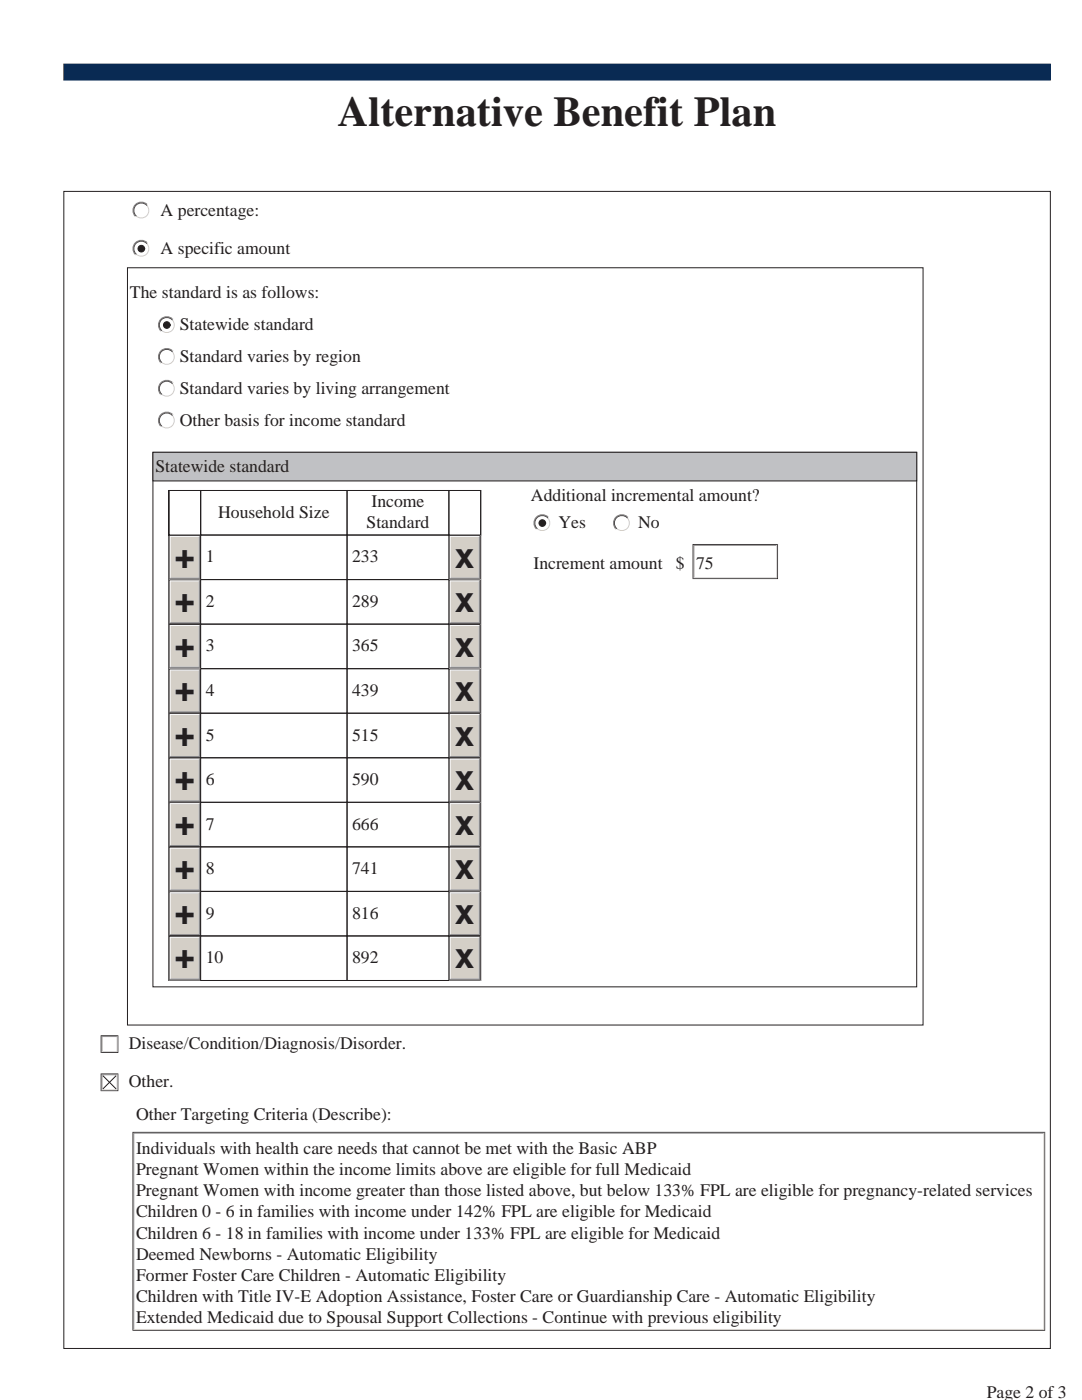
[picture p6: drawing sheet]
<svg xmlns="http://www.w3.org/2000/svg" width="216mm" height="279mm" viewBox="0 0 216 279" stroke-linecap="round" stroke-linejoin="round" font-family="sans-serif">
<path d="M12.7 12.8h196.9v3.2h-196.9z" fill="#092a53"/>
<path d="M12.7 12.8h196.9v3.2h-196.9z" fill="none" stroke="#092a53" stroke-width=".2"/>
<path d="M12.7 38.2h196.9v230.9h-196.9z" fill="none" stroke="#231f20" stroke-width=".2"/>
<circle cx="28.2" cy="42" r="1.68" fill="#fff"/>
<path d="M29.4 40.8a1.68 1.68 0 0 0-2.4 0 1.68 1.68 0 0 0 0 2.4" fill="none" stroke="#828386" stroke-width=".2"/>
<path d="M29.4 40.8a1.68 1.68 0 0 1 0 2.4 1.68 1.68 0 0 1-2.4 0" fill="none" stroke="#fff" stroke-width=".2"/>
<path d="M29.3 40.9a1.5 1.5 0 0 1 0 2.2 1.5 1.5 0 0 1-2.2 0" fill="none" stroke="#d4cfc7" stroke-width=".2"/>
<path d="M29.3 40.9a1.5 1.5 0 0 0-2.2 0 1.5 1.5 0 0 0 0 2.2" fill="none" stroke="#484749" stroke-width=".2"/>
<circle cx="28.2" cy="49.6" r="1.68" fill="#fff"/>
<path d="M29.4 48.4a1.68 1.68 0 0 0-2.4 0 1.68 1.68 0 0 0 0 2.4" fill="none" stroke="#828386" stroke-width=".2"/>
<path d="M29.4 48.4a1.68 1.68 0 0 1 0 2.4 1.68 1.68 0 0 1-2.4 0" fill="none" stroke="#fff" stroke-width=".2"/>
<path d="M29.3 48.6a1.5 1.5 0 0 1 0 2.1 1.5 1.5 0 0 1-2.2 0" fill="none" stroke="#d4cfc7" stroke-width=".2"/>
<path d="M29.3 48.6a1.5 1.5 0 0 0-2.2 0 1.5 1.5 0 0 0 0 2.1" fill="none" stroke="#484749" stroke-width=".2"/>
<circle cx="28.2" cy="49.6" r=".66" fill="#231f20"/>
<g fill="none" stroke="#231f20" stroke-width=".2">
<path d="M25.4 53.4h158.8v151.2h-158.8z"/>
<circle cx="28.2" cy="49.6" r=".66"/>
</g>
<circle cx="33.3" cy="64.9" r="1.68" fill="#fff"/>
<path d="M34.5 63.7a1.68 1.68 0 0 0-2.4 0 1.68 1.68 0 0 0 0 2.4" fill="none" stroke="#828386" stroke-width=".2"/>
<path d="M34.5 63.7a1.68 1.68 0 0 1 0 2.4 1.68 1.68 0 0 1-2.4 0" fill="none" stroke="#fff" stroke-width=".2"/>
<path d="M34.3 63.8a1.5 1.5 0 0 1 0 2.1 1.5 1.5 0 0 1-2.1 0" fill="none" stroke="#d4cfc7" stroke-width=".2"/>
<path d="M34.3 63.8a1.5 1.5 0 0 0-2.1 0 1.5 1.5 0 0 0 0 2.1" fill="none" stroke="#484749" stroke-width=".2"/>
<circle cx="33.3" cy="64.9" r=".66" fill="#231f20"/>
<circle cx="33.3" cy="64.9" r=".66" fill="none" stroke="#231f20" stroke-width=".2"/>
<circle cx="33.3" cy="71.2" r="1.68" fill="#fff"/>
<path d="M34.5 70a1.68 1.68 0 0 0-2.4 0 1.68 1.68 0 0 0 0 2.4" fill="none" stroke="#828386" stroke-width=".2"/>
<path d="M34.5 70a1.68 1.68 0 0 1 0 2.4 1.68 1.68 0 0 1-2.4 0" fill="none" stroke="#fff" stroke-width=".2"/>
<path d="M34.3 70.2a1.5 1.5 0 0 1 0 2.1 1.5 1.5 0 0 1-2.1 0" fill="none" stroke="#d4cfc7" stroke-width=".2"/>
<path d="M34.3 70.2a1.5 1.5 0 0 0-2.1 0 1.5 1.5 0 0 0 0 2.1" fill="none" stroke="#484749" stroke-width=".2"/>
<circle cx="33.3" cy="77.6" r="1.68" fill="#fff"/>
<path d="M34.5 76.4a1.68 1.68 0 0 0-2.4 0 1.68 1.68 0 0 0 0 2.4" fill="none" stroke="#828386" stroke-width=".2"/>
<path d="M34.5 76.4a1.68 1.68 0 0 1 0 2.4 1.68 1.68 0 0 1-2.4 0" fill="none" stroke="#fff" stroke-width=".2"/>
<path d="M34.3 76.5a1.5 1.5 0 0 1 0 2.1 1.5 1.5 0 0 1-2.1 0" fill="none" stroke="#d4cfc7" stroke-width=".2"/>
<path d="M34.3 76.5a1.5 1.5 0 0 0-2.1 0 1.5 1.5 0 0 0 0 2.1" fill="none" stroke="#484749" stroke-width=".2"/>
<circle cx="33.3" cy="83.9" r="1.68" fill="#fff"/>
<path d="M34.5 82.7a1.68 1.68 0 0 0-2.4 0 1.68 1.68 0 0 0 0 2.4" fill="none" stroke="#828386" stroke-width=".2"/>
<path d="M34.5 82.7a1.68 1.68 0 0 1 0 2.4 1.68 1.68 0 0 1-2.4 0" fill="none" stroke="#fff" stroke-width=".2"/>
<path d="M34.3 82.9a1.5 1.5 0 0 1 0 2.1 1.5 1.5 0 0 1-2.1 0" fill="none" stroke="#d4cfc7" stroke-width=".2"/>
<path d="M34.3 82.9a1.5 1.5 0 0 0-2.1 0 1.5 1.5 0 0 0 0 2.1" fill="none" stroke="#484749" stroke-width=".2"/>
<path d="M30.5 90.3h152.4v106.6h-152.4z" fill="none" stroke="#231f20" stroke-width=".2"/>
<path d="M30.5 90.3h152.4v5.7h-152.4z" fill="#c0c1c4"/>
<path d="M30.5 90.3h152.4v5.7h-152.4zM33.7 97.9h62.2v97.8h-62.2zM33.7 97.9h6.3v8.9h-6.3zM40 97.9h29.3v8.9h-29.3zM69.3 97.9h20.3v8.9h-20.3zM89.6 97.9h6.3v8.9h-6.3z" fill="none" stroke="#231f20" stroke-width=".2"/>
<path d="M33.7 106.8h6.3v8.9h-6.3z" fill="#d4cfc7"/>
<g fill="#231f20">
<path d="M33.7 106.8h6.3l-.1 .2h-6v8.5l-.2 .2z"/>
<path d="M40 106.8v8.9h-6.3l.2-.2h6v-8.5z"/>
</g>
<path d="M33.9 107h6l-.2 .1h-5.7v8.2l-.1 .2z" fill="#fff"/>
<path d="M39.7 107.1l.2-.1v8.5h-6l.1-.2h5.7z" fill="#828386"/>
<path d="M40 106.8h29.3v8.9h-29.3zM69.3 106.8h20.3v8.9h-20.3z" fill="none" stroke="#231f20" stroke-width=".2"/>
<path d="M89.6 106.8h6.3v8.9h-6.3z" fill="#d4cfc7"/>
<g fill="#231f20">
<path d="M89.6 106.8h6.3l-.2 .2h-6v8.5l-.1 .2z"/>
<path d="M95.7 107l.2-.2v8.9h-6.3l.1-.2h6z"/>
</g>
<path d="M89.7 107h6l-.1 .1h-5.7v8.2l-.2 .2z" fill="#fff"/>
<path d="M95.6 107.1l.1-.1v8.5h-6l.2-.2h5.7z" fill="#828386"/>
<path d="M33.7 115.7h6.3v8.9h-6.3z" fill="#d4cfc7"/>
<g fill="#231f20">
<path d="M33.7 115.7h6.3l-.1 .1h-6v8.6l-.2 .2z"/>
<path d="M40 115.7v8.9h-6.3l.2-.2h6v-8.6z"/>
</g>
<path d="M33.9 115.8h6l-.2 .2h-5.7v8.2l-.1 .2z" fill="#fff"/>
<path d="M39.7 116l.2-.2v8.6h-6l.1-.2h5.7z" fill="#828386"/>
<path d="M40 115.7h29.3v8.9h-29.3zM69.3 115.7h20.3v8.9h-20.3z" fill="none" stroke="#231f20" stroke-width=".2"/>
<path d="M89.6 115.7h6.3v8.9h-6.3z" fill="#d4cfc7"/>
<g fill="#231f20">
<path d="M89.6 115.7h6.3l-.2 .1h-6v8.6l-.1 .2z"/>
<path d="M95.7 115.8l.2-.1v8.9h-6.3l.1-.2h6z"/>
</g>
<path d="M89.7 115.8h6l-.1 .2h-5.7v8.2l-.2 .2z" fill="#fff"/>
<path d="M95.6 116l.1-.2v8.6h-6l.2-.2h5.7z" fill="#828386"/>
<path d="M33.7 124.6h6.3v8.8h-6.3z" fill="#d4cfc7"/>
<g fill="#231f20">
<path d="M33.7 124.6h6.3l-.1 .1h-6v8.6l-.2 .1z"/>
<path d="M40 124.6v8.8h-6.3l.2-.1h6v-8.6z"/>
</g>
<path d="M33.9 124.7h6l-.2 .2h-5.7v8.2l-.1 .2z" fill="#fff"/>
<path d="M39.7 124.9l.2-.2v8.6h-6l.1-.2h5.7z" fill="#828386"/>
<path d="M40 124.6h29.3v8.8h-29.3zM69.3 124.6h20.3v8.8h-20.3z" fill="none" stroke="#231f20" stroke-width=".2"/>
<path d="M89.6 124.6h6.3v8.8h-6.3z" fill="#d4cfc7"/>
<g fill="#231f20">
<path d="M89.6 124.6h6.3l-.2 .1h-6v8.6l-.1 .1z"/>
<path d="M95.7 124.7l.2-.1v8.8h-6.3l.1-.1h6z"/>
</g>
<path d="M89.7 124.7h6l-.1 .2h-5.7v8.2l-.2 .2z" fill="#fff"/>
<path d="M95.6 124.9l.1-.2v8.6h-6l.2-.2h5.7z" fill="#828386"/>
<path d="M33.7 133.4h6.3v8.9h-6.3z" fill="#d4cfc7"/>
<g fill="#231f20">
<path d="M33.7 133.4h6.3l-.1 .2h-6v8.6l-.2 .1z"/>
<path d="M39.9 133.6l.1-.2v8.9h-6.3l.2-.1h6z"/>
</g>
<path d="M33.9 133.6h6l-.2 .2h-5.7v8.2l-.1 .2z" fill="#fff"/>
<path d="M39.7 133.8l.2-.2v8.6h-6l.1-.2h5.7z" fill="#828386"/>
<path d="M40 133.4h29.3v8.9h-29.3zM69.3 133.4h20.3v8.9h-20.3z" fill="none" stroke="#231f20" stroke-width=".2"/>
<path d="M89.6 133.4h6.3v8.9h-6.3z" fill="#d4cfc7"/>
<g fill="#231f20">
<path d="M89.6 133.4h6.3l-.2 .2h-6v8.6l-.1 .1z"/>
<path d="M95.7 133.6l.2-.2v8.9h-6.3l.1-.1h6z"/>
</g>
<path d="M89.7 133.6h6l-.1 .2h-5.7v8.2l-.2 .2z" fill="#fff"/>
<path d="M95.6 133.8l.1-.2v8.6h-6l.2-.2h5.7z" fill="#828386"/>
<path d="M33.7 142.3h6.3v8.9h-6.3z" fill="#d4cfc7"/>
<g fill="#231f20">
<path d="M33.7 142.3h6.3l-.1 .2h-6v8.6l-.2 .1z"/>
<path d="M39.9 142.5l.1-.2v8.9h-6.3l.2-.1h6z"/>
</g>
<path d="M33.9 142.5h6l-.2 .2h-5.7v8.2l-.1 .2z" fill="#fff"/>
<path d="M39.7 142.7l.2-.2v8.6h-6l.1-.2h5.7z" fill="#828386"/>
<path d="M40 142.3h29.3v8.9h-29.3zM69.3 142.3h20.3v8.9h-20.3z" fill="none" stroke="#231f20" stroke-width=".2"/>
<path d="M89.6 142.3h6.3v8.9h-6.3z" fill="#d4cfc7"/>
<g fill="#231f20">
<path d="M89.6 142.3h6.3l-.2 .2h-6v8.6l-.1 .1z"/>
<path d="M95.7 142.5l.2-.2v8.9h-6.3l.1-.1h6z"/>
</g>
<path d="M89.7 142.5h6l-.1 .2h-5.7v8.2l-.2 .2z" fill="#fff"/>
<path d="M95.6 142.7l.1-.2v8.6h-6l.2-.2h5.7z" fill="#828386"/>
<path d="M33.7 151.2h6.3v8.9h-6.3z" fill="#d4cfc7"/>
<g fill="#231f20">
<path d="M33.7 151.2h6.3l-.1 .2h-6v8.5l-.2 .2z"/>
<path d="M39.9 151.4l.1-.2v8.9h-6.3l.2-.2h6z"/>
</g>
<path d="M33.9 151.4h6l-.2 .2h-5.7v8.2l-.1 .1z" fill="#fff"/>
<path d="M39.7 151.6l.2-.2v8.5h-6l.1-.1h5.7z" fill="#828386"/>
<path d="M40 151.2h29.3v8.9h-29.3zM69.3 151.2h20.3v8.9h-20.3z" fill="none" stroke="#231f20" stroke-width=".2"/>
<path d="M89.6 151.2h6.3v8.9h-6.3z" fill="#d4cfc7"/>
<g fill="#231f20">
<path d="M89.6 151.2h6.3l-.2 .2h-6v8.5l-.1 .2z"/>
<path d="M95.7 151.4l.2-.2v8.9h-6.3l.1-.2h6z"/>
</g>
<path d="M89.7 151.4h6l-.1 .2h-5.7v8.2l-.2 .1z" fill="#fff"/>
<path d="M95.6 151.6l.1-.2v8.5h-6l.2-.1h5.7z" fill="#828386"/>
<path d="M33.7 160.1h6.3v8.9h-6.3z" fill="#d4cfc7"/>
<g fill="#231f20">
<path d="M33.7 160.1h6.3l-.1 .2h-6v8.5l-.2 .2z"/>
<path d="M40 160.1v8.9h-6.3l.2-.2h6v-8.5z"/>
</g>
<path d="M33.9 160.3h6l-.2 .2h-5.7v8.2l-.1 .1z" fill="#fff"/>
<path d="M39.7 160.5l.2-.2v8.5h-6l.1-.1h5.7z" fill="#828386"/>
<path d="M40 160.1h29.3v8.9h-29.3zM69.3 160.1h20.3v8.9h-20.3z" fill="none" stroke="#231f20" stroke-width=".2"/>
<path d="M89.6 160.1h6.3v8.9h-6.3z" fill="#d4cfc7"/>
<g fill="#231f20">
<path d="M89.6 160.1h6.3l-.2 .2h-6v8.5l-.1 .2z"/>
<path d="M95.7 160.3l.2-.2v8.9h-6.3l.1-.2h6z"/>
</g>
<path d="M89.7 160.3h6l-.1 .2h-5.7v8.2l-.2 .1z" fill="#fff"/>
<path d="M95.6 160.5l.1-.2v8.5h-6l.2-.1h5.7z" fill="#828386"/>
<path d="M33.7 169h6.3v8.9h-6.3z" fill="#d4cfc7"/>
<g fill="#231f20">
<path d="M33.7 169h6.3l-.1 .2h-6v8.5l-.2 .2z"/>
<path d="M39.9 169.2l.1-.2v8.9h-6.3l.2-.2h6z"/>
</g>
<path d="M33.9 169.2h6l-.2 .2h-5.7v8.1l-.1 .2z" fill="#fff"/>
<path d="M39.7 169.4l.2-.2v8.5h-6l.1-.2h5.7z" fill="#828386"/>
<path d="M40 169h29.3v8.9h-29.3zM69.3 169h20.3v8.9h-20.3z" fill="none" stroke="#231f20" stroke-width=".2"/>
<path d="M89.6 169h6.3v8.9h-6.3z" fill="#d4cfc7"/>
<g fill="#231f20">
<path d="M89.6 169h6.3l-.2 .2h-6v8.5l-.1 .2z"/>
<path d="M95.7 169.2l.2-.2v8.9h-6.3l.1-.2h6z"/>
</g>
<path d="M89.7 169.2h6l-.1 .2h-5.7v8.1l-.2 .2z" fill="#fff"/>
<path d="M95.6 169.4l.1-.2v8.5h-6l.2-.2h5.7z" fill="#828386"/>
<path d="M33.7 177.9h6.3v8.9h-6.3z" fill="#d4cfc7"/>
<g fill="#231f20">
<path d="M33.7 177.9h6.3l-.1 .2h-6v8.5l-.2 .2z"/>
<path d="M40 177.9v8.9h-6.3l.2-.2h6v-8.5z"/>
</g>
<path d="M33.9 178.1h6l-.2 .2h-5.7v8.1l-.1 .2z" fill="#fff"/>
<path d="M39.7 178.3l.2-.2v8.5h-6l.1-.2h5.7z" fill="#828386"/>
<path d="M40 177.9h29.3v8.9h-29.3zM69.3 177.9h20.3v8.9h-20.3z" fill="none" stroke="#231f20" stroke-width=".2"/>
<path d="M89.6 177.9h6.3v8.9h-6.3z" fill="#d4cfc7"/>
<g fill="#231f20">
<path d="M89.6 177.9h6.3l-.2 .2h-6v8.5l-.1 .2z"/>
<path d="M95.7 178.1l.2-.2v8.9h-6.3l.1-.2h6z"/>
</g>
<path d="M89.7 178.1h6l-.1 .2h-5.7v8.1l-.2 .2z" fill="#fff"/>
<path d="M95.6 178.3l.1-.2v8.5h-6l.2-.2h5.7z" fill="#828386"/>
<path d="M33.7 186.8h6.3v8.9h-6.3z" fill="#d4cfc7"/>
<g fill="#231f20">
<path d="M33.7 186.8h6.3l-.1 .2h-6v8.5l-.2 .2z"/>
<path d="M40 186.8v8.9h-6.3l.2-.2h6v-8.5z"/>
</g>
<path d="M33.9 187h6l-.2 .1h-5.7v8.2l-.1 .2z" fill="#fff"/>
<path d="M39.7 187.1l.2-.1v8.5h-6l.1-.2h5.7z" fill="#828386"/>
<path d="M40 186.8h29.3v8.9h-29.3zM69.3 186.8h20.3v8.9h-20.3z" fill="none" stroke="#231f20" stroke-width=".2"/>
<path d="M89.6 186.8h6.3v8.9h-6.3z" fill="#d4cfc7"/>
<g fill="#231f20">
<path d="M89.6 186.8h6.3l-.2 .2h-6v8.5l-.1 .2z"/>
<path d="M95.7 187l.2-.2v8.9h-6.3l.1-.2h6z"/>
</g>
<path d="M89.7 187h6l-.1 .1h-5.7v8.2l-.2 .2z" fill="#fff"/>
<path d="M95.6 187.1l.1-.1v8.5h-6l.2-.2h5.7z" fill="#828386"/>
<circle cx="108.2" cy="104.4" r="1.68" fill="#fff"/>
<path d="M109.4 103.2a1.68 1.68 0 0 0-2.4 0 1.68 1.68 0 0 0 0 2.4" fill="none" stroke="#828386" stroke-width=".2"/>
<path d="M109.4 103.2a1.68 1.68 0 0 1 0 2.4 1.68 1.68 0 0 1-2.4 0" fill="none" stroke="#fff" stroke-width=".2"/>
<path d="M109.3 103.3a1.5 1.5 0 0 1 0 2.2 1.5 1.5 0 0 1-2.1 0" fill="none" stroke="#d4cfc7" stroke-width=".2"/>
<path d="M109.3 103.3a1.5 1.5 0 0 0-2.1 0 1.5 1.5 0 0 0 0 2.2" fill="none" stroke="#484749" stroke-width=".2"/>
<circle cx="108.2" cy="104.4" r=".66" fill="#231f20"/>
<circle cx="108.2" cy="104.4" r=".66" fill="none" stroke="#231f20" stroke-width=".2"/>
<circle cx="124.1" cy="104.4" r="1.68" fill="#fff"/>
<path d="M125.3 103.2a1.68 1.68 0 0 0-2.4 0 1.68 1.68 0 0 0 0 2.4" fill="none" stroke="#828386" stroke-width=".2"/>
<path d="M125.3 103.2a1.68 1.68 0 0 1 0 2.4 1.68 1.68 0 0 1-2.4 0" fill="none" stroke="#fff" stroke-width=".2"/>
<path d="M125.1 103.3a1.5 1.5 0 0 1 0 2.2 1.5 1.5 0 0 1-2.1 0" fill="none" stroke="#d4cfc7" stroke-width=".2"/>
<path d="M125.1 103.3a1.5 1.5 0 0 0-2.1 0 1.5 1.5 0 0 0 0 2.2" fill="none" stroke="#484749" stroke-width=".2"/>
<g fill="#231f20">
<path d="M138.2 108.6h17l-.1 .1h-16.7v6.7l-.2 .2z"/>
<path d="M138.2 115.6l.2-.2h16.7v-6.7l.1-.1v7z"/>
</g>
<path d="M138.4 108.7h16.7l-.2 .2h-16.4v6.3l-.1 .2z" fill="#828386"/>
<path d="M138.4 115.4l.1-.2h16.4v-6.3l.2-.2v6.7z" fill="#d4cfc7"/>
<path d="M20.1 206.6h3.5v3.5h-3.5z" fill="#fff"/>
<g fill="#231f20">
<path d="M20.1 206.6h3.5l-.2 .2h-3.1v3.2l-.2 .1z"/>
<path d="M20.1 210.1l.2-.1h3.1v-3.2l.2-.2v3.5z"/>
</g>
<path d="M20.3 206.8h3.1l-.1 .2h-2.9v2.8l-.1 .2z" fill="#828386"/>
<path d="M20.3 210l.1-.2h2.9v-2.8l.1-.2v3.2z" fill="#d4cfc7"/>
<path d="M20.1 214.2h3.5v3.6h-3.5z" fill="#fff"/>
<g fill="#231f20">
<path d="M20.1 214.2h3.5l-.2 .2h-3.1v3.2l-.2 .2z"/>
<path d="M20.1 217.8l.2-.2h3.1v-3.2l.2-.2v3.6z"/>
</g>
<path d="M20.3 214.4h3.1l-.1 .2h-2.9v2.8l-.1 .2z" fill="#828386"/>
<path d="M20.3 217.6l.1-.2h2.9v-2.8l.1-.2v3.2z" fill="#d4cfc7"/>
<path d="M20.5 214.7l2.7 2.6M23.2 214.7l-2.7 2.6" fill="none" stroke="#231f20" stroke-width=".2"/>
<g fill="#231f20">
<path d="M26.4 225.9h182.2l-.2 .2h-181.8v39.3l-.2 .2z"/>
<path d="M26.4 265.6l.2-.2h181.8v-39.3l.2-.2v39.7z"/>
</g>
<path d="M26.6 226.1h181.8l-.2 .1h-181.4v39l-.2 .2z" fill="#828386"/>
<path d="M26.6 265.4l.2-.2h181.4v-39l.2-.1v39.3z" fill="#d4cfc7"/>
<text font-size="8.5" fill="#231f20" x="67.4" y="25.2">Alternative Benefit Plan</text>
<g font-size="7.1" fill="#231f20">
<text x="34.8" y="113.3">+</text>
<text x="90.8" y="113.3">x</text>
<text x="34.8" y="122.2">+</text>
<text x="90.8" y="122.2">x</text>
<text x="34.8" y="131">+</text>
<text x="90.8" y="131">x</text>
<text x="34.8" y="139.9">+</text>
<text x="90.8" y="139.9">x</text>
<text x="34.8" y="148.8">+</text>
<text x="90.8" y="148.8">x</text>
<text x="34.8" y="157.7">+</text>
<text x="90.8" y="157.7">x</text>
<text x="34.8" y="166.6">+</text>
<text x="90.8" y="166.6">x</text>
<text x="34.8" y="175.5">+</text>
<text x="90.8" y="175.5">x</text>
<text x="34.8" y="184.4">+</text>
<text x="90.8" y="184.4">x</text>
<text x="34.8" y="193.3">+</text>
<text x="90.8" y="193.3">x</text>
</g>
<g font-size="3.5" fill="#231f20">
<text x="32.1" y="43">A percentage:</text>
<text x="32.1" y="50.6">A specific amount</text>
<text x="25.9" y="59.5">The standard is as follows:</text>
<text x="35.9" y="65.9">Statewide standard</text>
<text x="35.9" y="72.2">Standard varies by region</text>
<text x="35.9" y="78.6">Standard varies by living arrangement</text>
<text x="35.9" y="84.9">Other basis for income standard</text>
<text x="31" y="94.1">Statewide standard</text>
<text x="74.1" y="101.2">Income</text>
<text x="105.9" y="100">Additional incremental amount?</text>
<text x="43.5" y="103.3">Household Size</text>
<text x="73.1" y="105.5">Standard</text>
<text x="111.4" y="105.4">Yes</text>
<text x="127.3" y="105.4">No</text>
<text x="41" y="112.2">1</text>
<text x="70.3" y="112.2">233</text>
<text x="106.4" y="113.5">Increment amount</text>
<text x="134.9" y="113.5">$ 75</text>
<text x="41" y="121.1">2</text>
<text x="70.3" y="121.1">289</text>
<text x="41" y="130">3</text>
<text x="70.3" y="130">365</text>
<text x="41" y="138.9">4</text>
<text x="70.3" y="138.9">439</text>
<text x="41" y="147.8">5</text>
<text x="70.3" y="147.8">515</text>
<text x="41" y="156.7">6</text>
<text x="70.3" y="156.7">590</text>
<text x="41" y="165.6">7</text>
<text x="70.3" y="165.6">666</text>
<text x="41" y="174.5">8</text>
<text x="70.3" y="174.5">741</text>
<text x="41" y="183.3">9</text>
<text x="70.3" y="183.3">816</text>
<text x="41" y="192.2">10</text>
<text x="70.3" y="192.2">892</text>
<text x="25.7" y="209.4">Disease/Condition/Diagnosis/Disorder.</text>
<text x="25.7" y="217">Other.</text>
<text x="27.1" y="223.6">Other Targeting Criteria (Describe):</text>
<text x="27.1" y="230.2">Individuals with health care needs that cannot be met with the Basic ABP</text>
<text x="27.1" y="234.5">Pregnant Women within the income limits above are eligible for full Medicaid</text>
<text x="27.1" y="238.7">Pregnant Women with income greater than those listed above, but below 133% FPL are eligible for pregnancy-related services</text>
<text x="27.1" y="242.9">Children 0 - 6 in families with income under 142% FPL are eligible for Medicaid</text>
<text x="27.1" y="247.2">Children 6 - 18 in families with income under 133% FPL are eligible for Medicaid</text>
<text x="27.1" y="251.4">Deemed Newborns - Automatic Eligibility</text>
<text x="27.1" y="255.6">Former Foster Care Children - Automatic Eligibility</text>
<text x="27.1" y="259.9">Children with Title IV-E Adoption Assistance, Foster Care or Guardianship Care - Automatic Eligibility</text>
<text x="27.1" y="264.1">Extended Medicaid due to Spousal Support Collections - Continue with previous eligibility</text>
<text x="196.9" y="279.1">Page 2 of 3</text>
</g>
</svg>
